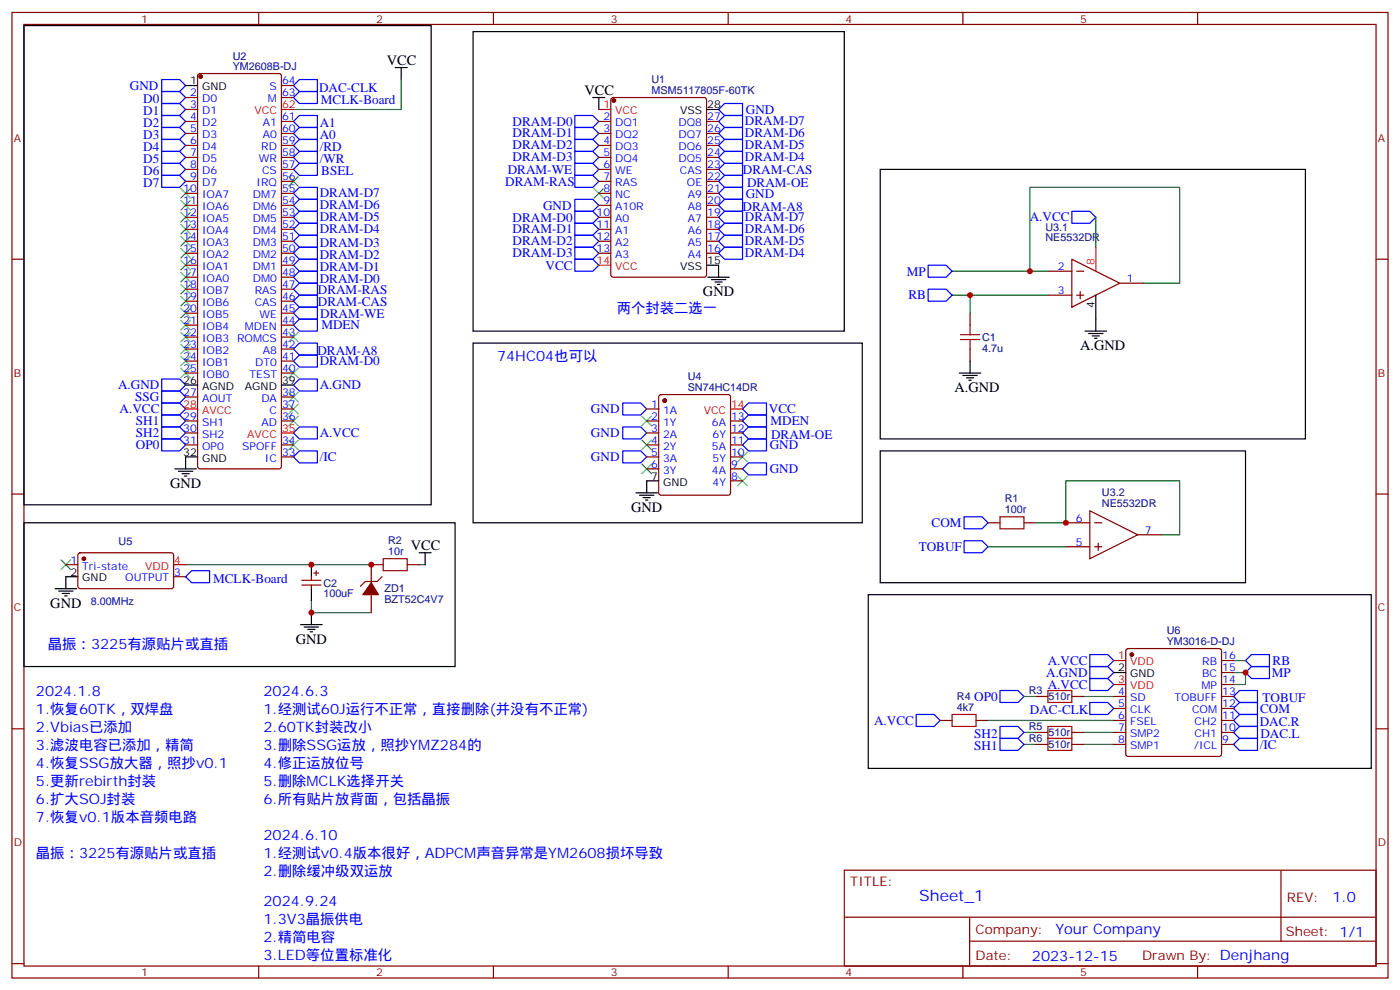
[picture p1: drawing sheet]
<svg xmlns="http://www.w3.org/2000/svg" width="412mm" height="292mm" viewBox="0 0 412 292" stroke-linecap="round" stroke-linejoin="round" font-family="sans-serif">
<g fill="none" stroke="#870000" stroke-width=".35">
<path d="M3.5 3.7h405.4v284.3h-405.4zM7.1 7.2h398.2v277.3h-398.2zM76.2 3.7v3.5M145.3 3.7v3.5M214.5 3.7v3.5M283.6 3.7v3.5M352.8 3.7v3.5M54.7 28.7h3.5M54.7 32.2h3.5M54.7 35.8h3.5M54.7 39.3h3.5M58.4 21.9l.5-.2h23.3l.6 .4 .1 115.3-.2 .5-.5 .2h-23.3l-.5-.3-.2-.4v-115z"/>
<path d="M82.9 28.7h3.5M82.9 35.8h3.5M82.9 39.3h3.5M82.9 25.2h3.5M176.4 35.8h3.5M176.4 39.3h3.5M180.2 28.9l.4-.2h26.8l.7 .4v51.8l-.4 .7h-27.1l-.6-.4-.1-51.8zM208.1 35.8h3.6M208.1 39.3h3.6M54.7 42.8h3.5M54.7 46.4h3.5M54.7 49.9h3.5"/>
<path d="M54.7 53.4h3.5M54.7 56.9h3.5M82.9 42.8h3.5M82.9 46.4h3.5M82.9 49.9h3.5M82.9 53.4h3.5M82.9 56.9h3.5M176.4 42.8h3.5M176.4 46.4h3.5M176.4 49.9h3.5M176.4 53.4h3.5M176.4 56.9h3.5"/>
<path d="M208.1 42.8h3.6M208.1 46.4h3.6M208.1 49.9h3.6M208.1 53.4h3.6M208.1 56.9h3.6M3.5 76.3h3.6M54.7 60.5h3.5M54.7 64h3.5M54.7 67.5h3.5M54.7 71h3.5M54.7 74.6h3.5M54.7 78.1h3.5"/>
<path d="M82.9 60.5h3.5M82.9 64h3.5M82.9 67.5h3.5M82.9 71h3.5M82.9 74.6h3.5M82.9 78.1h3.5M176.4 60.5h3.5M176.4 64h3.5M176.4 67.5h3.5M176.4 71h3.5M176.4 74.6h3.5M208.1 60.5h3.6"/>
<path d="M208.1 64h3.6M208.1 67.5h3.6M208.1 71h3.6M208.1 74.6h3.6M308.7 79.9h7M315.7 76.3l14.1 7.1-14.1 7.1zM317.1 79.9h2.2M405.3 76.3h3.6M54.7 81.6h3.5M54.7 85.2h3.5M54.7 88.7h3.5M54.7 92.2h3.5"/>
<path d="M54.7 95.7h3.5M54.7 99.3h3.5M82.9 81.6h3.5M82.9 85.2h3.5M82.9 88.7h3.5M82.9 92.2h3.5M82.9 95.7h3.5M82.9 99.3h3.5M285.8 92.2v3.5M308.7 86.9h7M317.1 86.9h2.2M318.2 85.9v2.1"/>
<path d="M329.8 83.4h7.1M54.7 102.8h3.5M54.7 106.3h3.5M54.7 109.9h3.5M54.7 116.9h3.5M82.9 102.8h3.5M82.9 106.3h3.5M82.9 109.9h3.5M82.9 116.9h3.5M194.3 116.4l.4-.2h19.8l.5 .2 .2 .5v28.2l-.2 .5-.5 .2h-19.8l-.5-.2-.2-.5v-28.2zM285.8 102.8v3.5M54.7 124h3.5"/>
<path d="M54.7 127.5h3.5M54.7 131h3.5M82.9 120.4h3.5M82.9 124h3.5M82.9 131h3.5M82.9 134.5h3.5M190.5 120.4h3.5M190.5 124h3.5M190.5 127.5h3.5M190.5 131h3.5M190.5 134.5h3.5M190.5 138.1h3.5"/>
<path d="M215.2 124h3.5M215.2 127.5h3.5M215.2 131h3.5M215.2 134.5h3.5M215.2 138.1h3.5M3.5 145.5h3.6M215.2 141.6h3.5M291 154h3.6M301.6 154h3.6M314 154h7M321 150.4l14.1 7.1-14.1 7zM322.4 154h2.2"/>
<path d="M323.5 159.9v2.2M335.1 157.5h7.1M405.3 145.5h3.6M19.4 166.3h3.5M23.2 163l.4-.2h27.1l.5 .7-.1 9.4-.7 .5-27-.1-.5-.7v-9.1zM51.2 169.8h3.5M88.9 170.9h5.6M88.9 172.3h5.6M91.7 169.8v1.1M91.7 172.3v1.1M92.4 168.8h1.4M93.1 168.1v1.4"/>
<path d="M109.4 175.1v5.3M112.5 169.8l-1.4 1.4h-3.5l-1.4 1.4M112.9 166.3h-3.5v5.3M119.9 166.3h3.6M314 161h7M322.4 161h2.2M331.8 191.2l.5-.2h26.8l.5 .2 .2 .5v30.3l-.2 .5-.5 .2h-26.8l-.5-.2-.2-.5v-30.3zM359.8 198h3.6M359.8 194.5h3.6M3.5 214.6h3.6M276.9 212.2h3.6M287.5 212.2h3.5"/>
<path d="M305.2 205.1h3.5M305.2 219.2h3.5M305.2 215.7h3.5M315.7 205.1h3.6M315.7 219.2h3.6M315.7 215.7h3.6M328.1 212.2h3.5M328.1 205.1h3.5M328.1 219.2h3.5M328.1 215.7h3.5M328.1 208.6h3.5M359.8 212.2h3.6"/>
<path d="M359.8 205.1h3.6M359.8 219.2h3.6M359.8 215.7h3.6M359.8 208.6h3.6M359.8 201.6h3.6M405.3 214.6h3.6M248.7 256.3h156.6v28.2h-156.6zM377.3 256.3v20.9M248.7 270.1h156.5M285.6 277.2h119.6M285.6 270.1v14.1M3.5 283.8h3.6"/>
<path d="M76.2 284.5v3.5M145.3 284.5v3.5M214.5 284.5v3.5M283.6 284.5v3.5M352.8 284.5v3.5M405.3 283.8h3.6"/>
</g>
<g fill="none" stroke="#00f" stroke-width=".35">
<path d="M47.6 27h5.3l1.8 1.7-1.8 1.8h-5.3zM47.6 30.5h5.3l1.8 1.7-1.8 1.8h-5.3zM47.6 34h5.3l1.8 1.8-1.8 1.7h-5.3zM47.6 37.5h5.3l1.8 1.8-1.8 1.8h-5.3zM47.6 23.4h5.3l1.8 1.8-1.8 1.8h-5.3zM86.4 39.3l1.8-1.8h5.3v3.6h-5.3zM88.2 34h5.3v3.5h-5.3l-1.8-1.7zM88.2 23.4h5.3v3.6h-5.3l-1.8-1.8zM88.2 27h5.3v3.5h-5.3l-1.8-1.8zM169.3 34h5.3l1.8 1.8-1.8 1.7h-5.3zM169.3 37.5h5.3l1.8 1.8-1.8 1.8h-5.3zM213.4 30.5h5.3v3.5h-5.3l-1.7-1.8z"/>
<path d="M213.4 37.5h5.3v3.6h-5.3l-1.7-1.8zM213.4 34h5.3v3.5h-5.3l-1.7-1.7zM47.6 41.1h5.3l1.8 1.7-1.8 1.8h-5.3zM47.6 44.6h5.3l1.8 1.8-1.8 1.7h-5.3zM47.6 48.1h5.3l1.8 1.8-1.8 1.7h-5.3zM47.6 51.6h5.3l1.8 1.8-1.8 1.8h-5.3zM86.4 46.4l1.8-1.8h5.3v3.5h-5.3zM86.4 42.8l1.8-1.7h5.3v3.5h-5.3zM86.4 56.9l1.8-1.7h5.3v3.5h-5.3zM88.2 48.1h5.3v3.5h-5.3l-1.8-1.7zM169.3 51.6h5.3l1.8 1.8-1.8 1.8h-5.3zM169.3 48.1h5.3l1.8 1.8-1.8 1.7h-5.3z"/>
<path d="M169.3 41.1h5.3l1.8 1.7-1.8 1.8h-5.3zM169.3 44.6h5.3l1.8 1.8-1.8 1.7h-5.3zM169.3 58.7h5.3l1.8 1.8-1.8 1.7h-5.3zM213.4 48.1h5.3v3.5h-5.3l-1.7-1.7zM213.4 44.6h5.3v3.5h-5.3l-1.7-1.7zM213.4 41.1h5.3v3.5h-5.3l-1.7-1.8zM213.4 51.6h5.3v3.6h-5.3l-1.7-1.8zM213.4 55.2h5.3v3.5h-5.3l-1.7-1.8zM213.4 58.7h5.3v3.5h-5.3l-1.7-1.7zM86.4 78.1l1.8-1.8h5.3v3.6h-5.3zM86.4 74.6l1.8-1.8h5.3v3.5h-5.3zM86.4 71l1.8-1.7h5.3v3.5h-5.3z"/>
<path d="M86.4 64l1.8-1.8h5.3v3.6h-5.3zM86.4 60.5l1.8-1.8h5.3v3.5h-5.3zM88.2 65.8h5.3v3.5h-5.3l-1.8-1.8zM169.3 76.3h5.3l1.8 1.8-1.8 1.8h-5.3zM169.3 62.2h5.3l1.8 1.8-1.8 1.8h-5.3zM169.3 65.8h5.3l1.8 1.7-1.8 1.8h-5.3zM169.3 69.3h5.3l1.8 1.7-1.8 1.8h-5.3zM169.3 72.8h5.3l1.8 1.8-1.8 1.7h-5.3zM213.4 72.8h5.3v3.5h-5.3l-1.7-1.7zM213.4 69.3h5.3v3.5h-5.3l-1.7-1.8zM213.4 65.8h5.3v3.5h-5.3l-1.7-1.8zM213.4 62.2h5.3v3.6h-5.3l-1.7-1.8z"/>
<path d="M273.4 78.1h5.3l1.8 1.8-1.8 1.7h-5.3zM315.7 62.2h5.3l1.8 1.8-1.8 1.8h-5.3zM86.4 85.2l1.8-1.8h5.3v3.5h-5.3zM86.4 88.7l1.8-1.8h5.3v3.6h-5.3zM86.4 92.2l1.8-1.7h5.3v3.5h-5.3zM86.4 95.7l1.8-1.7h5.3v3.5h-5.3zM86.4 81.6l1.8-1.7h5.3v3.5h-5.3zM273.4 85.2h5.3l1.8 1.7-1.8 1.8h-5.3zM47.6 111.6h5.3l1.8 1.8-1.8 1.7h-5.3zM47.6 118.7h5.3l1.8 1.7-1.8 1.8h-5.3zM47.6 115.1h5.3l1.8 1.8-1.8 1.8h-5.3zM88.2 111.6h5.3v3.5h-5.3l-1.8-1.7z"/>
<path d="M88.2 101h5.3v3.6h-5.3l-1.8-1.8zM88.2 104.6h5.3v3.5h-5.3l-1.8-1.8zM183.4 118.7h5.3l1.8 1.7-1.8 1.8h-5.3zM220.5 118.7h5.3v3.5h-5.3l-1.8-1.8zM47.6 122.2h5.3l1.8 1.8-1.8 1.7h-5.3zM47.6 125.7h5.3l1.8 1.8-1.8 1.8h-5.3zM47.6 129.3h5.3l1.8 1.7-1.8 1.8h-5.3zM86.4 127.5l1.8-1.8h5.3v3.6h-5.3zM88.2 132.8h5.3v3.5h-5.3l-1.8-1.8zM183.4 125.7h5.3l1.8 1.8-1.8 1.8h-5.3zM183.4 132.8h5.3l1.8 1.7-1.8 1.8h-5.3zM220.5 122.2h5.3v3.5h-5.3l-1.8-1.7z"/>
<path d="M220.5 125.7h5.3v3.6h-5.3l-1.8-1.8zM220.5 136.3h5.3v3.5h-5.3l-1.8-1.7zM220.5 129.3h5.3v3.5h-5.3l-1.8-1.8zM284 159.2h5.3l1.7 1.8-1.7 1.8h-5.3zM284 152.2h5.3l1.7 1.8-1.7 1.7h-5.3zM56.4 168.1h5.3v3.5h-5.3l-1.7-1.8zM321 196.3h5.3l1.8 1.7-1.8 1.8h-5.3zM321 192.8h5.3l1.8 1.7-1.8 1.8h-5.3zM321 199.8h5.3l1.8 1.8-1.8 1.7h-5.3zM366.9 194.5l1.8-1.7h5.2v3.5h-5.2zM368.7 196.3h5.2v3.5h-5.2l-1.8-1.8zM269.9 210.4h5.3l1.7 1.8-1.7 1.7h-5.3z"/>
<path d="M294.6 203.3h5.3l1.7 1.8-1.7 1.8h-5.3zM294.6 217.5h5.3l1.7 1.7-1.7 1.8h-5.3zM294.6 213.9h5.3l1.7 1.8-1.7 1.8h-5.3zM321 206.9h5.3l1.8 1.7-1.8 1.8h-5.3zM365.1 217.5h5.3v3.5h-5.3l-1.7-1.8zM365.1 213.9h5.3v3.6h-5.3l-1.7-1.8zM365.1 210.4h5.3v3.5h-5.3l-1.7-1.7zM365.1 206.9h5.3v3.5h-5.3l-1.7-1.8zM365.1 203.3h5.3v3.6h-5.3l-1.7-1.8z"/>
</g>
<g fill="none" stroke="#3c3" stroke-width=".35">
<path d="M53.3 55.5l2.8 2.8M53.3 59.1l2.8 2.8M56.1 55.5l-2.8 2.8M56.1 59.1l-2.8 2.8M85 52l2.8 2.8M87.8 52l-2.8 2.8M175 55.5l2.8 2.8M177.8 55.5l-2.8 2.8M53.3 62.6l2.8 2.8M53.3 66.1l2.8 2.8M53.3 69.6l2.8 2.9M53.3 73.2l2.8 2.8"/>
<path d="M53.3 76.7l2.8 2.8M56.1 62.6l-2.8 2.8M56.1 66.1l-2.8 2.8M56.1 69.6l-2.8 2.9M56.1 73.2l-2.8 2.8M56.1 76.7l-2.8 2.8M53.3 90.8l2.8 2.8M53.3 87.3l2.8 2.8M53.3 83.7l2.8 2.9M53.3 94.3l2.8 2.9M53.3 97.9l2.8 2.8M53.3 80.2l2.8 2.8"/>
<path d="M56.1 90.8l-2.8 2.8M56.1 87.3l-2.8 2.8M56.1 83.7l-2.8 2.9M56.1 94.3l-2.8 2.9M56.1 97.9l-2.8 2.8M56.1 80.2l-2.8 2.8M85 97.9l2.8 2.8M87.8 97.9l-2.8 2.8M53.3 104.9l2.8 2.8M53.3 101.4l2.8 2.8M53.3 108.4l2.8 2.9M56.1 104.9l-2.8 2.8"/>
<path d="M56.1 101.4l-2.8 2.8M56.1 108.4l-2.8 2.9M85 115.5l2.8 2.8M85 119l2.8 2.8M85 108.4l2.8 2.9M87.8 119l-2.8 2.8M87.8 115.5l-2.8 2.8M87.8 108.4l-2.8 2.9M85 122.6l2.8 2.8M85 129.6l2.8 2.8M87.8 122.6l-2.8 2.8M87.8 129.6l-2.8 2.8"/>
<path d="M189.1 122.6l2.8 2.8M189.1 129.6l2.8 2.8M189.1 136.7l2.8 2.8M191.9 122.6l-2.8 2.8M191.9 129.6l-2.8 2.8M191.9 136.7l-2.8 2.8M217.3 133.1l2.8 2.9M220.1 133.1l-2.8 2.9M217.3 140.2l2.8 2.8M220.1 140.2l-2.8 2.8M18 164.9l2.8 2.8M20.8 164.9l-2.8 2.8"/>
</g>
<g fill="none" stroke="#000" stroke-width=".35">
<path d="M7.1 7.5h119.9v141.2h-119.9zM116.4 19.9h3.5M118.2 19.9v3.5M139.3 9.3h109.4v88.2h-109.4zM54.7 25.2h3.5M174.6 28.7h3.6M176.4 28.7v3.5M208.1 32.2h3.6M259.3 49.9h125.2v79.4h-125.2zM208.1 78.1h3.6v3.5M208.5 81.6h6.3M209.5 82.3h4.3"/>
<path d="M210.6 83h2.1M211.3 83.7h.7M319.6 97.5h6.4M320.7 98.2h4.2M321.7 98.9h2.1M322.4 99.6h.7M322.8 86.9v10.6M54.7 113.4h3.5M82.9 113.4h3.5M139.3 101h114.7v53h-114.7zM282.6 109.9h6.3M283.6 110.6h4.3"/>
<path d="M284.7 111.3h2.1M285.4 112h.7M285.8 106.3v3.6M51.5 138.1h6.4M52.6 138.8h4.2M53.6 139.5h2.1M58.2 134.5h-3.5v3.6M259.3 132.8h107.6v38.8h-107.6zM7.1 154h127v42.3h-127zM54.3 140.2h.7M187.3 145.1h6.4M188.4 145.8h4.2"/>
<path d="M189.4 146.5h2.2M190.1 147.2h.8M194 141.6h-3.5v3.5M16.2 173.4h6.4M17.3 174.1h4.2M18.3 174.8h2.2M19 175.5h.8M22.9 169.8h-3.5v3.6M91.7 166.3v3.5M91.7 173.4v3.5M123.5 162.8h3.5M125.2 162.8v3.5"/>
<path d="M255.8 175.1h148.1v51.2h-148.1zM88.5 183.9h6.4M89.6 184.6h4.2M90.7 185.3h2.1M91.4 186.1h.7M91.7 180.4v3.5M328.1 198h3.5"/>
</g>
<path d="M282.9 98.6h5.7M282.9 100h5.7M285.8 95.7v2.9M285.8 100v2.8M294.6 152.2h7v3.5h-7zM112.9 164.5h7v3.6h-7zM280.5 210.4h7v3.5h-7zM308.7 203.3h7v3.6h-7zM308.7 217.5h7v3.5h-7zM308.7 213.9h7v3.6h-7z" fill="none" stroke="#a10000" stroke-width=".35"/>
<g fill="none" stroke="#008700" stroke-width=".35">
<path d="M118.2 23.4v8.8h-31.8M280.5 79.9h28.2M303.4 79.9v-24.7h44.1v28.2h-10.6M322.8 64v8.8M280.5 86.9h28.2M285.8 86.9v5.3M305.2 154h8.8v-12.4h33.5v15.9h-5.3M54.7 166.3h54.7M91.7 176.9v3.5h17.7M123.5 166.3h1.7M291 161h23M363.4 198h3.5v3.6h-3.5"/>
<path d="M363.4 194.5h3.5M291 212.2h37.1M301.6 205.1h3.6M301.6 219.2h3.6M301.6 215.7h3.6M319.3 205.1h8.8M319.3 219.2h8.8M319.3 215.7h8.8"/>
</g>
<g fill="#870000" stroke="#870000" stroke-width=".35">
<path d="M109.4 171.6l2.1 3.5h-4.6z"/>
<circle cx="333.4" cy="192.8" r=".53"/>
<circle cx="195.8" cy="118" r=".53"/>
<circle cx="59.1" cy="22.5" r=".53"/>
<circle cx="180.8" cy="29.6" r=".53"/>
<circle cx="24.7" cy="164.5" r=".53"/>
</g>
<path d="M82.9 32.2h3.5M176.4 32.2h3.5M176.4 78.1h3.5M322.8 72.8v7.1M54.7 120.4h3.5M82.9 127.5h3.5M215.2 120.4h3.5M51.2 166.3h3.5M328.1 194.5h3.5M328.1 201.6h3.5" fill="none" stroke="#f00" stroke-width=".35"/>
<g fill="#c00">
<circle cx="366.9" cy="198" r=".88"/>
<circle cx="303.4" cy="79.9" r=".88"/>
<circle cx="285.8" cy="86.9" r=".88"/>
<circle cx="314" cy="154" r=".88"/>
<circle cx="91.7" cy="180.4" r=".88"/>
<circle cx="91.7" cy="166.3" r=".88"/>
<circle cx="109.4" cy="166.3" r=".88"/>
</g>
<text font-size="4.6" fill="#00f" x="270.8" y="265.3">Sheet_1</text>
<g font-size="4.2">
<text x="113.9" y="19.2">VCC</text>
<text x="172.2" y="28">VCC</text>
<text x="207.1" y="87.3">GND</text>
<text x="318.2" y="103.2">A.GND</text>
<text x="281.2" y="115.5">A.GND</text>
<text x="50.1" y="143.7">GND</text>
<text x="185.9" y="150.8">GND</text>
<text x="121" y="162.1">VCC</text>
<text x="14.8" y="179">GND</text>
<text x="87.1" y="189.6">GND</text>
</g>
<g font-size="4.2" fill="#00f">
<text x="181.7" y="92.2">两个封装二选一</text>
<text x="146.4" y="106.3">74HC04也可以</text>
<text x="14.1" y="191">晶振：3225有源贴片或直插</text>
<text x="10.6" y="205.1">2024.1.8</text>
<text x="77.6" y="205.1">2024.6.3</text>
<text x="10.6" y="215.7">2.Vbias已添加</text>
<text x="10.6" y="210.4">1.恢复60TK，双焊盘</text>
<text x="77.6" y="210.4">1.经测试60J运行不正常，直接删除(并没有不正常)</text>
<text x="77.6" y="215.7">2.60TK封装改小</text>
<text x="10.6" y="221">3.滤波电容已添加，精简</text>
<text x="77.6" y="221">3.删除SSG运放，照抄YMZ284的</text>
<text x="10.6" y="226.3">4.恢复SSG放大器，照抄v0.1</text>
<text x="77.6" y="226.3">4.修正运放位号</text>
<text x="10.6" y="231.6">5.更新rebirth封装</text>
<text x="77.6" y="231.6">5.删除MCLK选择开关</text>
<text x="10.6" y="236.9">6.扩大SOJ封装</text>
<text x="77.6" y="236.9">6.所有贴片放背面，包括晶振</text>
<text x="10.6" y="242.1">7.恢复v0.1版本音频电路</text>
<text x="77.6" y="247.4">2024.6.10</text>
<text x="10.6" y="252.7">晶振：3225有源贴片或直插</text>
<text x="77.6" y="252.7">1.经测试v0.4版本很好，ADPCM声音异常是YM2608损坏导致</text>
<text x="77.6" y="258">2.删除缓冲级双运放</text>
<text x="77.6" y="266.8">2024.9.24</text>
<text x="392.5" y="265.5">1.0</text>
<text x="77.6" y="272.1">1.3V3晶振供电</text>
<text x="310.9" y="275.1">Your Company</text>
<text x="77.6" y="277.4">2.精简电容</text>
<text x="77.6" y="282.7">3.LED等位置标准化</text>
<text x="304" y="282.9">2023-12-15</text>
</g>
<g font-size="3.9" fill="#00f">
<text x="38.3" y="26.5">GND</text>
<text x="94" y="27">DAC-CLK</text>
<text x="42.2" y="30.3">D0</text>
<text x="42.2" y="33.9">D1</text>
<text x="94.5" y="30.5">MCLK-Board</text>
<text x="219.7" y="33.5">GND</text>
<text x="42.2" y="37.4">D2</text>
<text x="42.2" y="41">D3</text>
<text x="94.2" y="40.9">A0</text>
<text x="94.2" y="37.4">A1</text>
<text x="151" y="37">DRAM-D0</text>
<text x="151" y="40.5">DRAM-D1</text>
<text x="219.4" y="40.5">DRAM-D6</text>
<text x="219.4" y="36.9">DRAM-D7</text>
<text x="42.2" y="44.5">D4</text>
<text x="94.2" y="47.9">/WR</text>
<text x="94.2" y="44.4">/RD</text>
<text x="151" y="44">DRAM-D2</text>
<text x="151" y="47.5">DRAM-D3</text>
<text x="219.4" y="47.5">DRAM-D4</text>
<text x="219.4" y="44">DRAM-D5</text>
<text x="42.2" y="48">D5</text>
<text x="42.2" y="51.5">D6</text>
<text x="94.6" y="51.6">BSEL</text>
<text x="149.6" y="51.2">DRAM-WE</text>
<text x="218.9" y="51.2">DRAM-CAS</text>
<text x="42.2" y="55.1">D7</text>
<text x="94.2" y="58.1">DRAM-D7</text>
<text x="148.8" y="54.7">DRAM-RAS</text>
<text x="219.7" y="58.2">GND</text>
<text x="220.1" y="55.2">DRAM-OE</text>
<text x="94.2" y="65.2">DRAM-D5</text>
<text x="94.2" y="61.6">DRAM-D6</text>
<text x="151" y="65.2">DRAM-D0</text>
<text x="160" y="61.8">GND</text>
<text x="218.7" y="62.2">DRAM-A8</text>
<text x="219.4" y="65.2">DRAM-D7</text>
<text x="303.4" y="65.2">A.VCC</text>
<text x="94.2" y="68.7">DRAM-D4</text>
<text x="151" y="68.7">DRAM-D1</text>
<text x="219.4" y="68.7">DRAM-D6</text>
<text x="94.2" y="76.2">DRAM-D2</text>
<text x="94.2" y="72.7">DRAM-D3</text>
<text x="151" y="72.2">DRAM-D2</text>
<text x="151" y="75.7">DRAM-D3</text>
<text x="219.4" y="75.7">DRAM-D4</text>
<text x="219.4" y="72.2">DRAM-D5</text>
<text x="94.2" y="83.2">DRAM-D0</text>
<text x="94.2" y="79.8">DRAM-D1</text>
<text x="160.7" y="79.4">VCC</text>
<text x="267.1" y="81.1">MP</text>
<text x="93.6" y="86.5">DRAM-RAS</text>
<text x="93.6" y="90">DRAM-CAS</text>
<text x="267.6" y="88.2">RB</text>
<text x="94.3" y="93.5">DRAM-WE</text>
<text x="94.7" y="97">MDEN</text>
<text x="93.5" y="104.6">DRAM-A8</text>
<text x="94.2" y="107.6">DRAM-D0</text>
<text x="34.8" y="114.6">A.GND</text>
<text x="39.9" y="118.2">SSG</text>
<text x="94.2" y="114.6">A.GND</text>
<text x="35.2" y="121.7">A.VCC</text>
<text x="40.1" y="125.2">SH1</text>
<text x="174.1" y="121.7">GND</text>
<text x="226.5" y="121.7">VCC</text>
<text x="227" y="125.2">MDEN</text>
<text x="40.1" y="128.7">SH2</text>
<text x="94.2" y="128.7">A.VCC</text>
<text x="174.1" y="128.8">GND</text>
<text x="227.1" y="129.3">DRAM-OE</text>
<text x="40.1" y="132.3">OP0</text>
<text x="94.2" y="135.8">/IC</text>
<text x="174.1" y="135.9">GND</text>
<text x="226.8" y="132.3">GND</text>
<text x="226.8" y="139.4">GND</text>
<text x="274.4" y="155.2">COM</text>
<text x="270.6" y="162.3">TOBUF</text>
<text x="62.8" y="171.6">MCLK-Board</text>
<text x="308.6" y="195.8">A.VCC</text>
<text x="374.9" y="195.8">RB</text>
<text x="308.2" y="199.3">A.GND</text>
<text x="308.6" y="202.8">A.VCC</text>
<text x="374.6" y="199.4">MP</text>
<text x="287" y="206.3">OP0</text>
<text x="371.2" y="209.9">COM</text>
<text x="371.9" y="206.9">TOBUF</text>
<text x="257.5" y="213.4">A.VCC</text>
<text x="303.4" y="210.4">DAC-CLK</text>
<text x="371.1" y="213.9">DAC.R</text>
<text x="287" y="220.8">SH1</text>
<text x="287" y="217.3">SH2</text>
<text x="371.1" y="220.5">/IC</text>
<text x="371.3" y="217.5">DAC.L</text>
</g>
<g font-size="3.9" fill="#800">
<text x="250.5" y="260.8">TITLE:</text>
<text x="379.1" y="265.5">REV:</text>
<text x="287.4" y="275">Company:</text>
<text x="378.7" y="275.7">Sheet: 1/1</text>
<text x="287.4" y="282.7">Date:</text>
<text x="336.4" y="282.8">Drawn By: Denjhang</text>
</g>
<g font-size="3.2" fill="#800">
<text x="41.6" y="6.7">1</text>
<text x="110.8" y="6.7">2</text>
<text x="179.9" y="6.7">3</text>
<text x="249.1" y="6.7">4</text>
<text x="318.2" y="6.7">5</text>
<text x="4.1" y="41.8">A</text>
<text x="405.9" y="41.8">A</text>
<text x="4.1" y="110.9">B</text>
<text x="405.9" y="110.9">B</text>
<text x="4.1" y="180.1">C</text>
<text x="405.9" y="180.1">C</text>
<text x="4.1" y="249.2">D</text>
<text x="405.9" y="249.2">D</text>
<text x="41.6" y="287.5">1</text>
<text x="110.8" y="287.5">2</text>
<text x="179.9" y="287.5">3</text>
<text x="249.1" y="287.5">4</text>
<text x="318.2" y="287.5">5</text>
</g>
<g font-size="3.2" fill="#000080">
<text x="68.6" y="17.5">U2</text>
<text x="68.6" y="20.5">YM2608B-DJ</text>
<text x="191.9" y="27.6">MSM5117805F-60TK</text>
<text x="191.9" y="24.3">U1</text>
<text x="308" y="71">NE5532DR</text>
<text x="308" y="68.1">U3.1</text>
<text x="289.3" y="100.4">C1</text>
<text x="289.3" y="103.6">4.7u</text>
<text x="202.6" y="112">U4</text>
<text x="202.6" y="115.1">SN74HC14DR</text>
<text x="296" y="147.9">R1</text>
<text x="324.6" y="149.2">NE5532DR</text>
<text x="324.6" y="146">U3.2</text>
<text x="296" y="151.1">100r</text>
<text x="34.9" y="160.4">U5</text>
<text x="114.3" y="160.3">R2</text>
<text x="114.3" y="163.5">10r</text>
<text x="95.2" y="172.7">C2</text>
<text x="26.8" y="178">8.00MHz</text>
<text x="95.2" y="175.9">100uF</text>
<text x="113.2" y="177.7">BZT52C4V7</text>
<text x="113.2" y="174.5">ZD1</text>
<text x="343.7" y="189.8">YM3016-D-DJ</text>
<text x="343.7" y="186.7">U6</text>
<text x="281.9" y="209.3">4k7</text>
<text x="281.9" y="206.1">R4</text>
<text x="303" y="204.5">R3</text>
<text x="308.9" y="206.2">510r</text>
<text x="303" y="215.1">R5</text>
<text x="303" y="218.6">R6</text>
<text x="308.9" y="220.4">510r</text>
<text x="308.9" y="216.8">510r</text>
</g>
<g font-size="3.2">
<text x="56" y="24.8">1</text>
<text x="59.5" y="26.6">GND</text>
<text x="200.3" y="33.7">VSS</text>
<text x="208.3" y="31.9">28</text>
<text x="208.3" y="77.8">15</text>
<text x="200.3" y="79.5">VSS</text>
<text x="322.4" y="90.7" transform="rotate(-90 322.4 90.7)">4</text>
<text x="54" y="113">26</text>
<text x="83.1" y="113">39</text>
<text x="59.5" y="114.8">AGND</text>
<text x="72.2" y="114.8">AGND</text>
<text x="54" y="134.2">32</text>
<text x="59.5" y="136">GND</text>
<text x="191.8" y="141.3">7</text>
<text x="195.3" y="143">GND</text>
<text x="20.7" y="169.5">2</text>
<text x="24.2" y="171.2">GND</text>
<text x="329.4" y="197.7">2</text>
<text x="332.9" y="199.5">GND</text>
</g>
<g font-size="3.2" fill="#00f">
<text x="56" y="28.4">2</text>
<text x="79.4" y="26.6">S</text>
<text x="83.1" y="28.4">63</text>
<text x="83.1" y="24.8">64</text>
<text x="56" y="31.9">3</text>
<text x="56" y="35.4">4</text>
<text x="59.5" y="30.1">D0</text>
<text x="59.5" y="33.7">D1</text>
<text x="78.9" y="30.1">M</text>
<text x="83.1" y="35.4">61</text>
<text x="177.7" y="35.4">2</text>
<text x="208.3" y="35.4">27</text>
<text x="56" y="38.9">5</text>
<text x="59.5" y="37.2">D2</text>
<text x="59.5" y="40.7">D3</text>
<text x="77.4" y="40.7">A0</text>
<text x="77.4" y="37.2">A1</text>
<text x="83.1" y="38.9">60</text>
<text x="177.7" y="38.9">3</text>
<text x="181.2" y="37.2">DQ1</text>
<text x="181.2" y="40.7">DQ2</text>
<text x="199.9" y="40.7">DQ7</text>
<text x="199.9" y="37.2">DQ8</text>
<text x="208.3" y="38.9">26</text>
<text x="56" y="42.5">6</text>
<text x="56" y="46">7</text>
<text x="59.5" y="44.2">D4</text>
<text x="59.5" y="47.8">D5</text>
<text x="76.3" y="47.8">WR</text>
<text x="76.9" y="44.2">RD</text>
<text x="83.1" y="46">58</text>
<text x="83.1" y="42.5">59</text>
<text x="177.7" y="42.5">4</text>
<text x="177.7" y="46">5</text>
<text x="181.2" y="44.2">DQ3</text>
<text x="181.2" y="47.8">DQ4</text>
<text x="199.9" y="47.8">DQ5</text>
<text x="199.9" y="44.2">DQ6</text>
<text x="208.3" y="46">24</text>
<text x="208.3" y="42.5">25</text>
<text x="56" y="49.5">8</text>
<text x="56" y="53.1">9</text>
<text x="59.5" y="51.3">D6</text>
<text x="77.2" y="51.3">CS</text>
<text x="83.1" y="53.1">56</text>
<text x="83.1" y="49.5">57</text>
<text x="177.7" y="49.5">6</text>
<text x="177.7" y="53.1">7</text>
<text x="181.2" y="51.3">WE</text>
<text x="200.3" y="51.3">CAS</text>
<text x="208.3" y="53.1">22</text>
<text x="208.3" y="49.5">23</text>
<text x="54" y="56.6">10</text>
<text x="59.5" y="54.8">D7</text>
<text x="59.5" y="58.3">IOA7</text>
<text x="74.5" y="58.3">DM7</text>
<text x="75.6" y="54.8">IRQ</text>
<text x="83.1" y="56.6">55</text>
<text x="177.7" y="56.6">8</text>
<text x="181.2" y="54.8">RAS</text>
<text x="181.2" y="58.3">NC</text>
<text x="202.3" y="54.8">OE</text>
<text x="202.6" y="58.3">A9</text>
<text x="208.3" y="56.6">21</text>
<text x="54" y="60.1">11</text>
<text x="54" y="63.6">12</text>
<text x="59.5" y="61.9">IOA6</text>
<text x="59.5" y="65.4">IOA5</text>
<text x="74.5" y="65.4">DM5</text>
<text x="74.5" y="61.9">DM6</text>
<text x="83.1" y="63.6">53</text>
<text x="83.1" y="60.1">54</text>
<text x="175.7" y="63.6">10</text>
<text x="177.7" y="60.1">9</text>
<text x="181.2" y="61.9">A10R</text>
<text x="181.2" y="65.4">A0</text>
<text x="202.6" y="65.4">A7</text>
<text x="202.6" y="61.9">A8</text>
<text x="208.3" y="63.6">19</text>
<text x="208.3" y="60.1">20</text>
<text x="54" y="67.2">13</text>
<text x="54" y="70.7">14</text>
<text x="59.5" y="68.9">IOA4</text>
<text x="74.5" y="68.9">DM4</text>
<text x="83.1" y="70.7">51</text>
<text x="83.1" y="67.2">52</text>
<text x="175.7" y="67.2">11</text>
<text x="175.7" y="70.7">12</text>
<text x="181.2" y="68.9">A1</text>
<text x="202.6" y="68.9">A6</text>
<text x="208.3" y="70.7">17</text>
<text x="208.3" y="67.2">18</text>
<text x="54" y="74.2">15</text>
<text x="54" y="77.8">16</text>
<text x="59.5" y="72.5">IOA3</text>
<text x="59.5" y="76">IOA2</text>
<text x="74.5" y="76">DM2</text>
<text x="74.5" y="72.5">DM3</text>
<text x="83.1" y="77.8">49</text>
<text x="83.1" y="74.2">50</text>
<text x="175.7" y="74.2">13</text>
<text x="181.2" y="72.5">A2</text>
<text x="181.2" y="76">A3</text>
<text x="202.6" y="76">A4</text>
<text x="202.6" y="72.5">A5</text>
<text x="208.3" y="74.2">16</text>
<text x="54" y="81.3">17</text>
<text x="59.5" y="79.5">IOA1</text>
<text x="59.5" y="83">IOA0</text>
<text x="74.5" y="83">DM0</text>
<text x="74.5" y="79.5">DM1</text>
<text x="83.1" y="81.3">48</text>
<text x="311.6" y="79.5">2</text>
<text x="332" y="83">1</text>
<text x="54" y="84.8">18</text>
<text x="54" y="88.3">19</text>
<text x="59.5" y="86.6">IOB7</text>
<text x="75.1" y="86.6">RAS</text>
<text x="83.1" y="88.3">46</text>
<text x="83.1" y="84.8">47</text>
<text x="311.6" y="86.6">3</text>
<text x="54" y="91.9">20</text>
<text x="54" y="95.4">21</text>
<text x="59.5" y="90.1">IOB6</text>
<text x="59.5" y="93.6">IOB5</text>
<text x="75" y="90.1">CAS</text>
<text x="76.5" y="93.6">WE</text>
<text x="83.1" y="95.4">44</text>
<text x="83.1" y="91.9">45</text>
<text x="54" y="98.9">22</text>
<text x="59.5" y="97.2">IOB4</text>
<text x="59.5" y="100.7">IOB3</text>
<text x="69.8" y="100.7">ROMCS</text>
<text x="72.1" y="97.2">MDEN</text>
<text x="83.1" y="98.9">43</text>
<text x="54" y="102.4">23</text>
<text x="54" y="106">24</text>
<text x="59.5" y="104.2">IOB2</text>
<text x="59.5" y="107.7">IOB1</text>
<text x="75.2" y="107.7">DT0</text>
<text x="77.4" y="104.2">A8</text>
<text x="83.1" y="106">41</text>
<text x="83.1" y="102.4">42</text>
<text x="54" y="109.5">25</text>
<text x="59.5" y="111.3">IOB0</text>
<text x="73.5" y="111.3">TEST</text>
<text x="83.1" y="109.5">40</text>
<text x="54" y="116.6">27</text>
<text x="59.5" y="118.3">AOUT</text>
<text x="77" y="118.3">DA</text>
<text x="83.1" y="116.6">38</text>
<text x="54" y="123.6">29</text>
<text x="59.5" y="125.4">SH1</text>
<text x="77" y="125.4">AD</text>
<text x="79.4" y="121.8">C</text>
<text x="83.1" y="123.6">36</text>
<text x="83.1" y="120.1">37</text>
<text x="191.8" y="120.1">1</text>
<text x="191.8" y="123.6">2</text>
<text x="195.3" y="121.8">1A</text>
<text x="195.3" y="125.4">1Y</text>
<text x="209.7" y="125.4">6A</text>
<text x="215.4" y="123.6">13</text>
<text x="54" y="127.1">30</text>
<text x="54" y="130.7">31</text>
<text x="59.5" y="128.9">SH2</text>
<text x="83.1" y="130.7">34</text>
<text x="191.8" y="127.1">3</text>
<text x="191.8" y="130.7">4</text>
<text x="195.3" y="128.9">2A</text>
<text x="209.9" y="128.9">6Y</text>
<text x="215.4" y="130.7">11</text>
<text x="215.4" y="127.1">12</text>
<text x="59.5" y="132.4">OP0</text>
<text x="71.4" y="132.4">SPOFF</text>
<text x="78" y="136">IC</text>
<text x="83.1" y="134.2">33</text>
<text x="191.8" y="134.2">5</text>
<text x="191.8" y="137.7">6</text>
<text x="195.3" y="132.4">2Y</text>
<text x="195.3" y="136">3A</text>
<text x="209.7" y="132.4">5A</text>
<text x="209.9" y="136">5Y</text>
<text x="215.4" y="137.7">9</text>
<text x="215.4" y="134.2">10</text>
<text x="195.3" y="139.5">3Y</text>
<text x="209.7" y="139.5">4A</text>
<text x="209.9" y="143">4Y</text>
<text x="215.4" y="141.3">8</text>
<text x="316.9" y="153.6">6</text>
<text x="316.9" y="160.7">5</text>
<text x="337.3" y="157.1">7</text>
<text x="20.7" y="165.9">1</text>
<text x="24.2" y="167.7">Tri-state</text>
<text x="36.9" y="171.2">OUTPUT</text>
<text x="51.3" y="169.5">3</text>
<text x="354.1" y="195.9">RB</text>
<text x="360" y="197.7">15</text>
<text x="360" y="194.2">16</text>
<text x="353.9" y="203">MP</text>
<text x="354.1" y="199.5">BC</text>
<text x="360" y="201.2">14</text>
<text x="329.4" y="204.8">4</text>
<text x="329.4" y="208.3">5</text>
<text x="332.9" y="206.5">SD</text>
<text x="345.9" y="206.5">TOBUFF</text>
<text x="360" y="208.3">12</text>
<text x="360" y="204.8">13</text>
<text x="329.4" y="211.8">6</text>
<text x="329.4" y="215.3">7</text>
<text x="332.9" y="210">CLK</text>
<text x="332.9" y="213.6">FSEL</text>
<text x="351.1" y="210">COM</text>
<text x="351.9" y="213.6">CH2</text>
<text x="360" y="215.3">10</text>
<text x="360" y="211.8">11</text>
<text x="329.4" y="218.9">8</text>
<text x="332.9" y="217.1">SMP2</text>
<text x="332.9" y="220.6">SMP1</text>
<text x="351.8" y="220.6">/ICL</text>
<text x="351.9" y="217.1">CH1</text>
<text x="360" y="218.9">9</text>
</g>
<g font-size="3.2" fill="#f00">
<text x="75" y="33.7">VCC</text>
<text x="83.1" y="31.9">62</text>
<text x="177.7" y="31.9">1</text>
<text x="181.2" y="33.7">VCC</text>
<text x="175.7" y="77.8">14</text>
<text x="181.2" y="79.5">VCC</text>
<text x="322.4" y="78.1" transform="rotate(-90 322.4 78.1)">8</text>
<text x="54" y="120.1">28</text>
<text x="59.5" y="121.8">AVCC</text>
<text x="207.3" y="121.8">VCC</text>
<text x="215.4" y="120.1">14</text>
<text x="72.8" y="128.9">AVCC</text>
<text x="83.1" y="127.1">35</text>
<text x="42.8" y="167.7">VDD</text>
<text x="51.3" y="165.9">4</text>
<text x="329.4" y="194.2">1</text>
<text x="332.9" y="195.9">VDD</text>
<text x="329.4" y="201.2">3</text>
<text x="332.9" y="203">VDD</text>
</g>
</svg>
